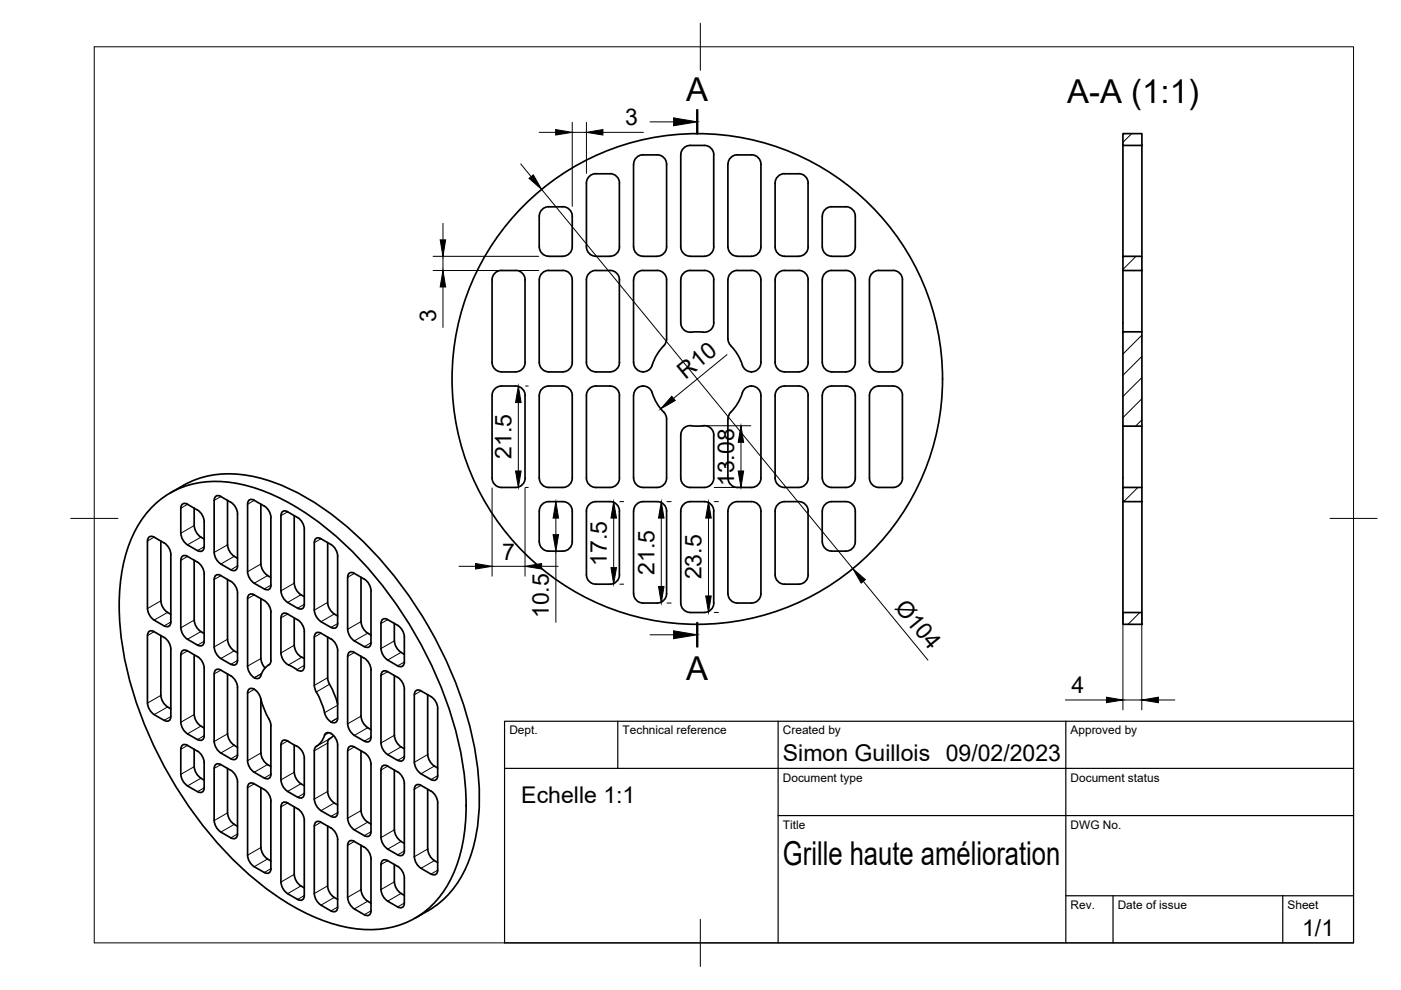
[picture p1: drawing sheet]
<svg xmlns="http://www.w3.org/2000/svg" width="297mm" height="210mm" viewBox="0 0 297 210" stroke-linecap="round" stroke-linejoin="round" font-family="sans-serif">
<!-- layer: Visible -->
<g fill="none" stroke="#000" stroke-width=".36">
<path d="M124.3 38.8v13.5a2 2 0 0 0 2 2h3a2.04 2.04 0 0 0 2-2M124.3 38.8a2 2 0 0 1 2-2h3a1.96 1.96 0 0 1 2 2M131.3 38.8v13.5M134.3 34.8v17.5M136.3 32.8h3M136.3 32.8a2 2 0 0 0-2 2M139.3 32.8a2 2 0 0 1 2 2v17.5a2 2 0 0 1-2 2M144.3 32.8v19.5a2 2 0 0 0 2 2h3M149.3 30.8h-3a2 2 0 0 0-2 2M149.3 30.8a2 2 0 0 1 2 2M151.3 32.8v19.5a2 2 0 0 1-2 2M156.3 32.8h3"/>
<path d="M156.3 32.8a2.04 2.04 0 0 0-2 2v17.5a2 2 0 0 0 2 2M159.3 32.8a2 2 0 0 1 2 2v17.5a2 2 0 0 1-2 2h-3M164.3 38.8v13.5a2.04 2.04 0 0 0 2 2h3a2 2 0 0 0 2-2M164.3 38.8a2 2 0 0 1 2-2h3a1.96 1.96 0 0 1 2 2M171.3 38.8v13.5M238.1 28.3h4v2.5h-4zM238.1 30.8v23.5M242.1 30.8v23.5M104.3 59.3v17.5a2 2 0 0 0 2 2M111.3 59.3v17.5M111.3 59.3a1.96 1.96 0 0 0-2-1.9l-3-.1a2 2 0 0 0-2 2M114.3 59.3v17.5a2 2 0 0 0 2 2"/>
<path d="M114.9 44.4l.9-.5 3.5-.1a2 2 0 0 1 2 2v6.5a2.04 2.04 0 0 1-2 2h-3a2 2 0 0 1-2-2v-6.5l.1-.5zM121.3 59.3v17.5a2 2 0 0 1-2 2M121.3 59.3a1.96 1.96 0 0 0-2-1.9l-3-.1a2 2 0 0 0-2 2M124.3 59.3v17.5a2 2 0 0 0 2 2M131.3 59.3v17.5M131.3 59.3a1.96 1.96 0 0 0-2-1.9l-3-.1a2 2 0 0 0-2 2M134.3 59.3v17.5M134.3 52.3a2 2 0 0 0 2 2h3M139.3 57.4l-3-.1a2 2 0 0 0-2 2M139.3 57.3a2 2 0 0 1 2 2M141.3 59.3v12.6l-.1 .7-.5 .7M144.3 59.3v9.1a2.09 2.09 0 0 0 2.8 2h1.5a2.11 2.11 0 0 0 2.7-2v-9.1"/>
<path d="M149.3 57.4l-3-.1a2 2 0 0 0-2 2M149.3 57.3a2 2 0 0 1 2 2M154.3 59.3v12.6l.2 .7 .4 .7M156.3 57.4l3-.1a2 2 0 0 1 2 2M156.3 57.3a2 2 0 0 0-2 2M161.3 59.3v17.5a2.01 2.01 0 0 1-1.7 2 2.01 2.01 0 0 1-2.2-1.4M164.3 59.3v17.5a2 2 0 0 0 2 2M171.3 59.3v17.5M171.3 59.3a1.96 1.96 0 0 0-2-1.9l-3-.1a2 2 0 0 0-2 2M174.3 59.3v17.5a2 2 0 0 0 2.1 2M174.9 44.4l.9-.5 3.5-.1a2 2 0 0 1 2 2v6.5a2 2 0 0 1-2 2h-2.9a2.04 2.04 0 0 1-2.1-2v-6.5l.1-.5zM181.3 59.3a1.96 1.96 0 0 0-2-1.9l-2.9-.1a2 2 0 0 0-2.1 2"/>
<path d="M181.3 59.3v17.5a2 2 0 0 1-2 2M184.3 59.3v17.5a2 2 0 0 0 2 2M186.3 57.4l3-.1a2 2 0 0 1 2 2M186.3 57.3a2 2 0 0 0-2 2M191.3 59.3v17.5a2 2 0 0 1-2 2M238.1 54.3h4v3.1h-4zM238.1 57.4v13M242.1 57.4v13M106.3 78.9h3M111.3 76.8a2 2 0 0 1-2 2M116.3 78.9h3M126.3 78.9h3"/>
<path d="M131.3 76.8a2 2 0 0 1-2 2M134.3 76.8a2 2 0 0 0 2 2M136.3 78.9h.1M140.8 73.3a11.2 11.2 0 0 0-2.7 4.6 2 2 0 0 1-1.7 .9M154.9 73.3l1.7 2.2 .8 1.9M159.3 78.9h.1M166.3 78.9h3M171.3 76.8a2 2 0 0 1-2 2M176.3 78.9h3M186.3 78.9h3M238.1 70.4h4v20h-4zM111.3 83.9v17.5"/>
<path d="M111.3 83.8a2 2 0 0 0-2-2h-3a2 2 0 0 0-2 2v17.6a2 2 0 0 0 2 1.9h3a2 2 0 0 0 2-2M114.9 82.4l.9-.5 .5-.1h3a2 2 0 0 1 2 2.1v17.4a2 2 0 0 1-2 2h-3a2.04 2.04 0 0 1-2-1.9v-17.6l.1-.5zM131.3 83.9v17.5M131.3 83.8a2 2 0 0 0-2-2h-3a2 2 0 0 0-2 2.1v17.4a2 2 0 0 0 2 2h3a2 2 0 0 0 2-2M134.3 83.9v17.5M134.3 83.8a2.01 2.01 0 0 1 1.8-1.9 2.01 2.01 0 0 1 2.2 1.4l.8 1.9 1.7 2.2M140.7 87.4l.5 .7 .1 .7v12.6a2 2 0 0 1-2 1.9M144.3 92.2a2.07 2.07 0 0 1 2.8-1.9h1.5a2.08 2.08 0 0 1 2.7 1.9M144.3 92.3v9a2 2 0 0 0 2 2h3M151.3 92.3v9a2 2 0 0 1-2 2M157.4 83.3a10.8 10.8 0 0 1-2.7 4.4l-.4 1.1v12.6a2.04 2.04 0 0 0 2 1.9M159.3 81.8h.1"/>
<path d="M159.3 81.8a2 2 0 0 0-1.9 1.5M159.3 81.8a2 2 0 0 1 2 2v17.6a2 2 0 0 1-2 1.9h-3M171.3 83.9v17.5M171.3 83.8a2 2 0 0 0-2-2h-3a2 2 0 0 0-2 2v17.6a2 2 0 0 0 2 1.9h3a2 2 0 0 0 2-2M174.9 82.4l.9-.5 .6-.1h2.9a2 2 0 0 1 2 2.1v17.4a2 2 0 0 1-2 2h-2.9a2.04 2.04 0 0 1-2.1-1.9v-17.6l.1-.5zM186.3 81.8h3a1.96 1.96 0 0 1 2 2.1v17.4a2 2 0 0 1-2 2h-3M186.3 81.8a2 2 0 0 0-2 2.1v17.4a2 2 0 0 0 2 2M238.1 90.4v12.9M242.1 90.4v12.9M32.9 106.8a19.2 19.2 0 0 1 17.1-4.3 44 44 0 0 1 19.5 9.7 85.2 85.2 0 0 1 28.6 49.6 44.3 44.3 0 0 1-1.3 21.8 19.1 19.1 0 0 1-16.2 13.4 31.4 31.4 0 0 1-18.5-4.9 72.6 72.6 0 0 1-24.3-24.6 78.9 78.9 0 0 1-12.4-36.1 35.5 35.5 0 0 1 3.8-19.8l1.1-1.8zM34.1 114.7v12.7M36.1 104.5a22 22 0 0 1 10.7-4 32.1 32.1 0 0 1 18.1 5 74.8 74.8 0 0 1 26 27.5 74.8 74.8 0 0 1 10.7 36.2 32.1 32.1 0 0 1-4.8 18.3 18.5 18.5 0 0 1-6 5.6l-2.8 1.6"/>
<path d="M38.3 107.8v5.3l.2 .9 .9 1.2 2.5 1.5M38.3 107.7a.86 .86 0 0 1 .5-.9 .86 .86 0 0 1 1 .1l2.1 1.3a3.1 3.1 0 0 1 1.4 2.4M39.8 118a.88 .88 0 0 0-1.1-.1 .88 .88 0 0 0-.4 .9l.1 14.8 .4 .9 .6 .8 2.5 1.5a.86 .86 0 0 0 1 .1 .86 .86 0 0 0 .4-1v-14.3a3.1 3.1 0 0 0-1.4-2.4l-2.1-1.2M41.2 107.8v4.1l.7 1.3 .7 .7M41.2 118.8v12.7M42.6 113.9l.7 .4M43.3 110.6v5.3a.86 .86 0 0 1-.4 .9 .86 .86 0 0 1-1-.1M45.4 106.1v11l.4 1.4 1 1.1M45.4 106.1a.86 .86 0 0 1 .4-.9 .86 .86 0 0 1 1 .1l2.1 1.2a3.1 3.1 0 0 1 1.5 2.4M48.2 106.1l.1 9.4 .4 1.4a3.7 3.7 0 0 0 1.7 1.5M50.4 109v11a.86 .86 0 0 1-.5 .9 .86 .86 0 0 1-1-.1l-2.1-1.2M52.5 106.9a.86 .86 0 0 1 .4-.9 .86 .86 0 0 1 1 .1l2.1 1.2a3.1 3.1 0 0 1 1.5 2.4"/>
<path d="M52.5 106.9v14.3M55.3 106.9v12.7M55.3 119.6l.4 1.4a3.7 3.7 0 0 0 1.7 1.4M57.4 109.8v14.3M59.6 109.3v16l.4 1.4 1 1M61 108.5l2.1 1.2M61 108.5a.86 .86 0 0 0-1-.1 .86 .86 0 0 0-.4 .9M62.4 109.3v14.3l.4 1.4a3.4 3.4 0 0 0 1.7 1.5M63.1 109.7l1 1.1 .4 1.4M64.5 112.2v15.9a.86 .86 0 0 1-.4 .9 .86 .86 0 0 1-1 0M66.6 115.1v14.3M66.6 115a.85 .85 0 0 1 .5-.9 .85 .85 0 0 1 1 .1l2.1 1.2 .7 .7a3 3 0 0 1 .7 1.8v14.3a.86 .86 0 0 1-.4 .9 .86 .86 0 0 1-1-.1l-2.1-1.2"/>
<path d="M69.5 115v12.7M114.9 106.9l.9-.5h.5h3a2 2 0 0 1 2 2v6.5a2 2 0 0 1-2 2h-3a2.04 2.04 0 0 1-2-2v-6.5l.1-.6zM131.3 108.4v13.5M131.3 108.4a2 2 0 0 0-2-2h-3a2 2 0 0 0-2 2v13.5a2 2 0 0 0 2 2h3a2 2 0 0 0 2-2M134.3 108.4v17.5M134.3 101.3a2 2 0 0 0 2 2h3M139.3 106.4h-3a2 2 0 0 0-2 2M139.3 106.4a2 2 0 0 1 2 2v17.5a2 2 0 0 1-2 2M149.3 106.4h-3a2 2 0 0 0-2 2v19.5a2 2 0 0 0 2 2h3M149.3 106.4a2 2 0 0 1 2 2v19.5a1.96 1.96 0 0 1-2 2M156.3 106.4h3a2 2 0 0 1 2 2v17.5a2 2 0 0 1-2 2h-3M156.3 106.4a2.04 2.04 0 0 0-2 2v17.5a2 2 0 0 0 2 2"/>
<path d="M171.3 108.4v13.5M171.3 108.4a2 2 0 0 0-2-2h-3a2 2 0 0 0-2 2v13.5a2 2 0 0 0 2 2h3a2 2 0 0 0 2-2M174.9 106.9l.9-.5h.5h3a2 2 0 0 1 2 2v6.5a2 2 0 0 1-2 2h-2.9a2.04 2.04 0 0 1-2.1-2v-6.5l.1-.6zM238.1 103.3h4v3.1h-4zM238.1 106.4v23.5M242.1 106.4v23.5M32.7 131.5l2.1 1.2M32.7 131.5l-1-1.1-.4-1.4v-14.3a.86 .86 0 0 1 .4-.9 .86 .86 0 0 1 1 .1l2.1 1.2a3.1 3.1 0 0 1 1.4 2.5v14.3a.86 .86 0 0 1-.4 .9 .86 .86 0 0 1-1-.1M34.1 134.7v12.7M34.1 127.4l.4 1.4a3.5 3.5 0 0 0 1.7 1.5M41.2 138.8v12.7l.4 1.4 1 1.1M41.2 131.5l.4 1.4 1 1"/>
<path d="M41.9 139.2l-2.1-1.2a.87 .87 0 0 0-1-.1 .87 .87 0 0 0-.5 .9l.1 14.8 .4 .9 .6 .8 2.5 1.5M41.9 139.2l.7 .6a3 3 0 0 1 .7 1.9v14.3a.86 .86 0 0 1-.4 .9 .86 .86 0 0 1-1-.1M42.6 133.9l.7 .4M46.8 139.6l2.1 1.2a.86 .86 0 0 0 1 .1 .86 .86 0 0 0 .5-.9M48.2 122.9l.1 12.6 .4 1.4 1 1.1M48.9 123.3l-2.1-1.3a.88 .88 0 0 0-1-.1 .88 .88 0 0 0-.4 1v14.3l.4 1.4 1 1M48.9 123.3l1 1 .5 1.4v14.3M49.7 138l.7 .4M52.5 121.2l.2 .9 .8 1.3 3 1.6a.83 .83 0 0 0 1-.9M53.9 126.1l2.5 1.5 .9 1.3 .2 .9M53.9 126.1a.86 .86 0 0 0-1-.1 .86 .86 0 0 0-.4 .9v14.3l.4 1.4 1 1.1M55.3 126.9v12.7"/>
<path d="M55.3 139.6l.4 1.3 .5 .7M57.4 129.8v10.2M59.6 131v7.4a3.1 3.1 0 0 0 1.6 2.6M61 130.2l2.1 1.2M61 127.7l2.1 1.3M61 130.2a.86 .86 0 0 0-1-.1 .86 .86 0 0 0-.4 .9M62.4 131v5.8a3.1 3.1 0 0 0 2.1 2.8M63.1 131.4l.7 .6 .7 1.4v7.9M66.6 129.3l.5 1.4 1 1.1M69.5 127.7l.4 1.4a3.6 3.6 0 0 0 1.7 1.5M69.5 135.1v8.6l.2 1a17.6 17.6 0 0 1 1.9 4.6M73.7 122.4v11"/>
<path d="M73.7 139.2v14.3M73.7 139.1a.86 .86 0 0 1 .4-.9 .86 .86 0 0 1 1 .1l2.1 1.3a3.1 3.1 0 0 1 1.5 2.4l-.1 14.8a.83 .83 0 0 1-1.4 .3M73.7 133.4l.4 1.4 1 1.1M75.1 121.6l2.1 1.2 .8 .6a3 3 0 0 1 .7 1.8v11.1a.86 .86 0 0 1-.5 .9 .86 .86 0 0 1-1-.1M75.1 135.9l2.1 1.2M75.1 121.6a.86 .86 0 0 0-1-.1 .86 .86 0 0 0-.4 .9M76.5 122.4l.1 9.4 .4 1.4a3.5 3.5 0 0 0 1.7 1.5M76.5 139.1v12.7M82.2 131.4a.88 .88 0 0 0-1-.1 .88 .88 0 0 0-.4 .9v5.3l.2 .9 .8 1.3 2.5 1.5a.86 .86 0 0 0 1 .1 .86 .86 0 0 0 .4-1v-5.3a3.1 3.1 0 0 0-1.4-2.4l-2.1-1.2M83.6 132.2v3.7M83.6 135.9l.4 1.4 1 1M85 138.3l.7 .4"/>
<path d="M134.3 125.9a2 2 0 0 0 2 2h3M238.1 129.9h4v2.5h-4zM32.7 151.5l-1-1.1-.4-1.3v-14.4a.85 .85 0 0 1 .4-.9 .85 .85 0 0 1 1 .1l2.5 1.5 .6 .8 .4 .9-.1 15.3a.83 .83 0 0 1-1.3 .3l-2.1-1.2M34.1 147.4l.4 1.4 1 1.1M35.5 149.9l.7 .4M39.8 158l2.5 1.5 .8 1.3 .2 .9-.1 5.8a.83 .83 0 0 1-1.3 .3M39.8 158a.86 .86 0 0 0-1-.1 .86 .86 0 0 0-.5 .9v5.4M41.2 158.8v3.8M42.6 154l.7 .4M46.8 142.1l2.1 1.2 .8 .6a3 3 0 0 1 .7 1.8v14.4a.86 .86 0 0 1-.5 .9 .86 .86 0 0 1-1-.1l-2.1-1.2M46.8 142.1a.87 .87 0 0 0-1-.1 .87 .87 0 0 0-.4 .9v14.3l.4 1.4 1 1M48.2 142.9l.1 12.7 .4 1.4a3.7 3.7 0 0 0 1.7 1.4"/>
<path d="M52.5 147v14.7l.4 1 .6 .8 2.5 1.4a.86 .86 0 0 0 1 .1 .86 .86 0 0 0 .5-.9M53.9 143.7h.1M53.9 146.1v.1M53.9 146.1a.86 .86 0 0 0-1-.1 .86 .86 0 0 0-.4 1M53.9 146.2l.7 .6 .5 .8a23.1 23.1 0 0 0 2.2 5.6l.2 .7M55.3 148.3v11.4M55.3 159.7l.4 1.3a3.5 3.5 0 0 0 1.7 1.5M57.4 153.9v10.2M57.5 140l-.1 .3a1.13 1.13 0 0 1-.7 .9l-.7 .7-.5 .9a1.02 1.02 0 0 1-1.2 1l-.4-.1M61.2 141l1.7 1a.89 .89 0 0 0 1.1 .2 .89 .89 0 0 0 .5-.9M62.4 158v5.7l.4 1.4a3.6 3.6 0 0 0 1.7 1.5M67.1 158.2l-.3 .4-.2 .6v10.2"/>
<path d="M69.5 157.6v10.2M70.1 155.5h.1M70.2 155.5a.96 .96 0 0 0-1.1-.1 .96 .96 0 0 0-.5 1l-.8 1.3-.7 .5M70.2 153l-.7-.6-.5-.8a21.1 21.1 0 0 0-2.2-5.6l-.2-10.9a.88 .88 0 0 1 .5-.9 .88 .88 0 0 1 1 .1l2.1 1.2a3.1 3.1 0 0 1 1.4 2.4l-.1 14.8a.84 .84 0 0 1-1.4 .3M70.2 155.5l1 1.1 .4 1.4v14.3a.86 .86 0 0 1-.4 .9 .86 .86 0 0 1-1-.1l-2.1-1.2M70.7 156l-1 .8-.2 .7M73.7 159.2v14.3M73.7 159.2a.86 .86 0 0 1 .4-.9 .86 .86 0 0 1 1 .1l2.1 1.2a3.1 3.1 0 0 1 1.5 2.4l-.1 14.8a.83 .83 0 0 1-1.4 .4l-2.1-1.2M73.7 153.5l.4 1.3 1 1.1M75.1 155.9l2.1 1.2M76.5 159.2l.1 12.7 .4 1.4a3.5 3.5 0 0 0 1.7 1.4M76.6 151.8l.4 1.4a3.7 3.7 0 0 0 1.7 1.5"/>
<path d="M83.6 143.2v12.7M83.6 155.9l.4 1.4a3.5 3.5 0 0 0 1.7 1.5M84.3 143.6l-2.1-1.2a.87 .87 0 0 0-1-.1 .87 .87 0 0 0-.4 .9v14.8l.4 .9 .6 .8 2.5 1.5M84.3 143.6l1 1.1 .4 1.4v14.3a.86 .86 0 0 1-.4 .9 .86 .86 0 0 1-1-.1M87.8 147.3v14.3M89.3 146.5l2.1 1.2M89.3 146.5a.86 .86 0 0 0-1-.1 .86 .86 0 0 0-.4 .9M90.7 147.3v12.7l.4 1.4a3.7 3.7 0 0 0 1.7 1.4M91.4 147.7l.7 .6a3 3 0 0 1 .7 1.8v14.4a.87 .87 0 0 1-.4 .9 .87 .87 0 0 1-1-.1l-2.5-1.5-.8-1.3-.2-.9M38.3 164.2l.5 1.4 1 1M39.8 166.6l2.1 1.2M41.2 162.5l.4 1.4 1 1.1"/>
<path d="M42.6 165l.7 .4M48.2 162.9v9.5M48.3 172.3l.4 1.4 1 1.1M48.9 163.3l-2.1-1.2a.86 .86 0 0 0-1-.1 .86 .86 0 0 0-.4 .9v11.1l.4 1.4 1 1M48.9 163.3l1 1.1 .5 1.4M49.7 174.8l.7 .4M50.4 165.8v11a.86 .86 0 0 1-.5 .9 .86 .86 0 0 1-1-.1l-2.1-1.2M55.3 167v12.7M55.3 179.7l.4 1.4a3.7 3.7 0 0 0 1.7 1.5M57.4 169.9v14.3M57.5 169.9l-.2-1-.9-1.2-2.5-1.5a.86 .86 0 0 0-1-.1 .86 .86 0 0 0-.4 .9v14.8l.4 .9 .6 .8 3 1.7a.83 .83 0 0 0 1-1M59.6 171.1v15.9l.4 1.4 1 1.1"/>
<path d="M61 167.8l2.1 1.2M61 170.3l2.1 1.2M61 170.2a.86 .86 0 0 0-1-.1 .86 .86 0 0 0-.4 1M61 167.8l-1-1.1-.4-1.4v-7.4a.9 .9 0 0 1 .5-1 .9 .9 0 0 1 1.1 .3l.3 .2a5.6 5.6 0 0 1 2.7 2.2l.3 1.2-.1 7.9a.83 .83 0 0 1-1.3 .3M62.4 171.1v14.3l.4 1.4a3.4 3.4 0 0 0 1.7 1.4M63.1 171.5l1 1 .4 1.4M64.5 173.9v16a.86 .86 0 0 1-.4 .9 .86 .86 0 0 1-1-.1M66.6 169.4l.5 1.4 1 1.1M66.9 174.3l.7-.1 2.6 1.4 .7 .6 .6 1.3 .1 14.8a.87 .87 0 0 1-.4 .9 .87 .87 0 0 1-1-.1l-2.5-1.5-.6-.8-.4-.9-.1-14.8zM69.5 167.8l.4 1.4a3.6 3.6 0 0 0 1.7 1.5M69.5 175.1v12.7l.4 1.4a3.4 3.4 0 0 0 1.7 1.5M73.7 179.2v11.1"/>
<path d="M73.7 179.2a.85 .85 0 0 1 .4-.9 .85 .85 0 0 1 1 .1l2.5 1.5 .6 .8 .4 .9v12a.83 .83 0 0 1-1.4 .3l-2.4-1.5-.9-1.2-.2-.9M73.7 173.5l.4 1.4 1 1M76.5 179.2l.1 9.4 .4 1.4a3.5 3.5 0 0 0 1.7 1.5M82.2 162.4l2.5 1.5 .6 .8 .4 .9v15.3a.83 .83 0 0 1-1.4 .3l-2.1-1.2M82.2 162.4a.86 .86 0 0 0-1-.1 .86 .86 0 0 0-.4 1v14.3l.4 1.4 1 1M83.6 163.3v12.7M83.6 175.9l.4 1.4 1 1.1M85 178.4l.7 .4M87.8 167.3v14.3M89.3 166.5l2.1 1.2M89.3 166.5a.86 .86 0 0 0-1-.1 .86 .86 0 0 0-.4 .9M90.7 167.3v12.7l.4 1.4 1 1.1"/>
<path d="M91.4 167.7l1 1.1 .4 1.4v14.3M61 189.5l2.1 1.2M83.6 183.3v3.7M83.6 187l.4 1.4a3.5 3.5 0 0 0 1.7 1.4M84.3 183.7l.7 .6a3 3 0 0 1 .7 1.9v5.3a.86 .86 0 0 1-.4 .9 .86 .86 0 0 1-1-.1l-2.5-1.5-.8-1.3-.2-.9v-5.3a.88 .88 0 0 1 .4-.9 .88 .88 0 0 1 1 .1l2.1 1.2M87.9 181.6l.2 1 .8 1.2 2.5 1.5a.86 .86 0 0 0 1 .1 .86 .86 0 0 0 .4-.9M92.1 182.5l.7 .4"/>
<circle cx="147.8" cy="80.4" r="52"/>
</g>
<!-- layer: Visible Narrow -->
<g fill="none" stroke="#000" stroke-width=".21">
<path d="M32.7 113.9l-1.4 .8M39.8 118l-1.5 .8M39.8 106.9l-1.5 .9M41.2 111.4l-2.9 1.7M42.6 113.9l-2.8 1.6M43.3 115.9l-1.4 .8M46.8 105.3l-1.4 .8M48.2 115.5l-2.8 1.6M49.7 118l-2.9 1.6M50.4 120l-1.5 .8M53.9 106.1l-1.4 .8M55.3 119.6l-2.8 1.6"/>
<path d="M61 108.5l-1.4 .8M68.1 114.2l-1.5 .9M32.7 133.9l-1.4 .9M34.1 127.4l-2.8 1.6M35.5 129.9l-2.8 1.6M36.2 131.9l-1.4 .8M39.8 138l-1.5 .8M41.2 131.5l-2.9 1.6M42.6 133.9l-2.8 1.6M43.3 136l-1.4 .8M46.8 122l-1.4 .9M48.2 135.5l-2.8 1.7"/>
<path d="M49.7 138l-2.9 1.6M53.9 126.1l-1.4 .8M55.3 139.6l-2.8 1.6M56.7 122l-2.8 1.7M57.4 124.1l-1.4 .8M61 130.2l-1.4 .8M62.4 136.8l-2.8 1.6M62.4 123.6l-2.8 1.7M63.8 126.1l-2.8 1.6M64 139.4l-2.8 1.6M64.5 128.1l-1.4 .9M68.1 134.3l-1.5 .8"/>
<path d="M69.5 127.7l-2.9 1.7M70.9 130.2l-2.8 1.6M71.6 132.2l-1.4 .8M75.1 121.6l-1.4 .8M75.1 138.3l-1.4 .9M76.5 131.8l-2.8 1.6M78 134.3l-2.9 1.6M78.7 136.3l-1.5 .8M82.2 131.4l-1.4 .8M83.6 135.9l-2.8 1.6M85 138.3l-2.8 1.6M34.1 147.4l-2.8 1.7"/>
<path d="M35.5 149.9l-2.8 1.6M36.2 151.9l-1.4 .8M39.8 158l-1.5 .9M41.2 151.5l-2.9 1.6M42.6 154l-2.8 1.6M43.3 156l-1.4 .8M46.8 142.1l-1.4 .8M48.2 155.6l-2.8 1.6M49.7 158l-2.9 1.7M50.4 140l-1.5 .9M53.9 146.1l-1.4 .9M55.3 159.7l-2.8 1.6"/>
<path d="M55.5 142.8l-1.6 .9 1.6-.9M61 157.1l-1.4 .8M64.5 141.1l-1.6 .9M69.5 143.7l-2.9 1.6M69.5 157.6l-2.9 1.6M69.7 155.4l-.9 .5M69.9 145.1l-2.9 1.6M69.9 156.6l-2.9 1.7M70.1 153l1.5-.8-1.4 .9M71.6 149.5l-2.8 1.6M75.1 158.4l-1.4 .8M76.5 151.8l-2.8 1.7"/>
<path d="M78 154.3l-2.9 1.6M78.7 156.3l-1.5 .8M82.2 142.4l-1.4 .8M83.6 155.9l-2.8 1.6M85 158.4l-2.8 1.6M85.7 140.4l-1.4 .8M89.3 146.5l-1.5 .8M90.7 160l-2.9 1.6M41.2 162.6l-2.9 1.6M42.6 165l-2.8 1.6M43.3 167l-1.4 .8M46.8 162.1l-1.4 .8"/>
<path d="M48.2 172.4l-2.8 1.6M49.7 174.8l-2.9 1.6M50.4 176.8l-1.5 .8M50.4 160.1l-1.5 .8M53.9 166.2l-1.4 .8M55.3 179.7l-2.8 1.6M56.7 162.1l-2.8 1.6M57.4 164.1l-1.4 .9M61 170.3l-1.4 .8M62.4 163.7l-2.8 1.6M63.8 166.2l-2.8 1.6M64.5 168.2l-1.4 .8"/>
<path d="M68.1 174.3l-1.5 .8M69.5 167.8l-2.9 1.6M70.9 170.3l-2.8 1.6M71.6 172.3l-1.4 .8M75.1 178.4l-1.4 .8M76.5 171.9l-2.8 1.6M78 174.3l-2.9 1.7M78.7 176.4l-1.5 .8M82.2 162.4l-1.4 .9M83.6 176l-2.8 1.6M85 178.4l-2.8 1.6M85.7 160.4l-1.4 .8"/>
<path d="M89.3 166.5l-1.5 .8M92.1 162.4l-2.8 1.7M92.8 164.5l-1.4 .8M56.7 182.1l-2.8 1.7M57.4 184.2l-1.4 .8M62.4 185.4l-2.8 1.6M63.8 187.8l-2.8 1.7M64.5 189.9l-1.4 .8M69.5 187.8l-2.9 1.7M70.9 190.3l-2.8 1.6M71.6 192.3l-1.4 .8M76.5 188.6l-2.8 1.7"/>
<path d="M78 191.1l-2.9 1.6M78.7 193.1l-1.5 .8M82.2 182.5l-1.4 .8M83.6 187l-2.8 1.6M85 189.4l-2.8 1.7M85.7 191.5l-1.4 .8M85.7 180.4l-1.4 .8M90.7 180l-2.9 1.6M92.1 182.5l-2.8 1.6M92.8 184.5l-1.4 .8"/>
</g>
<!-- layer: BORDER -->
<path d="M20 9.9h267v190h-267zM148.5 4.9v10M15 109.9h10M282 109.9h10M148.5 194.9v10" fill="none" stroke="#000" stroke-width=".21"/>
<!-- layer: TITLEBLOCK -->
<path d="M107 152.9h180v47h-180zM131 152.9v10M165 152.9v47M226 152.9v47M107 162.9h180M165 172.9h122M226 189.9h61M236 189.9v10M272 189.9v10" fill="none" stroke="#000" stroke-width=".25"/>
<!-- layer: Hatching -->
<path d="M239.9 28.4l-1.8 1.8M242.1 30.7l-.2 .2M240.9 54.3l-2.8 2.8M238.3 70.4l-.2 .2M242.1 71.1l-4 4M242.1 75.6l-4 4M242.1 80.1l-4 4M242.1 84.6l-4 4M242.1 89l-1.3 1.4M241.3 103.3l-3 3.1M241.7 129.9l-2.5 2.4" fill="none" stroke="#000" stroke-width=".21"/>
<!-- layer: Section Lines -->
<path d="M147.8 23.3v5M147.8 132.1v5" fill="none" stroke="#000" stroke-width=".51"/>
<path d="M137.8 25.8h5M137.8 134.6h5" fill="none" stroke="#000" stroke-width=".21"/>
<path d="M142.8 25l5 .8-5 .9zM142.8 133.7l5 .9-5 .8z" fill="#000" stroke="#000" stroke-width=".21"/>
<!-- layer: FD_Dimensions -->
<g fill="none" stroke="#000" stroke-width=".21">
<path d="M110.4 34.7l2.2 2.8M114.3 28.1h3.5M121.3 25.9v17.8M121.3 28.1h3M124.3 25.9v10.9M127.8 28.1h8.6M91.8 54.3h22.4M91.8 57.4h22.4M93.9 47.4v3.5M93.9 54.3v3.1M114.8 40.1l66 80.5M93.9 60.8v8.6"/>
<path d="M154.1 75.2l-11.3 9.3M109.9 85.4v14.5M111.4 81.8h.6M148.7 90.3h10.5M157.1 93.8v6.1M104.3 103.5v18.7M111.3 103.5v18.7M111.4 103.3h.6M117.9 109.8v3.6M117.9 116.9v15M130.1 109.8v10.5M131.4 106.4h.8"/>
<path d="M140.2 109.8v14.5M141.4 106.4h.9M150.2 109.8v16.6M151.4 106.4h.9M151.4 103.3h7.8M97.3 120.1h3.5M104.3 120.1h7M114.8 120.1h3.5M131.4 123.9h.8M141.4 127.9h.9M151.4 129.9h.9M183 123.2l13.7 16.8"/>
<path d="M238.1 130v20.5M242.1 130v20.5M225.9 148.4h8.7M238.1 148.4h4M245.6 148.4h3.5"/>
</g>
<g fill="#000" stroke="#000" stroke-width=".21">
<path d="M112.2 37.8l.9-.7 1.7 3zM117.8 27.5l3.5 .6-3.5 .5zM124.3 28.1l3.5-.6v1.1zM93.3 50.9h1.2l-.6 3.4zM93.9 57.4l.6 3.4h-1.2zM109.9 81.8l.6 3.6h-1.2zM109.3 99.9h1.2l-.6 3.4zM142.4 84l.8 .9-3.1 1.8zM156.5 99.9h1.2l-.6 3.4zM157.1 90.3l.6 3.5h-1.2zM100.8 119.5l3.5 .6-3.5 .5zM111.3 120.1l3.5-.6v1.1z"/>
<path d="M117.9 106.4l.5 3.4h-1.1zM117.3 113.4h1.1l-.5 3.5zM130.1 106.4l.6 3.4h-1.2zM140.2 106.4l.6 3.4h-1.2zM150.2 106.4l.6 3.4h-1.2zM129.5 120.3h1.2l-.6 3.6zM139.6 124.3h1.2l-.6 3.6zM149.6 126.4h1.2l-.6 3.5zM180.8 120.6l2.7 2.3-.9 .7zM234.6 147.8l3.5 .6-3.5 .6zM242.1 148.4l3.5-.6v1.2z"/>
</g>
<g font-size="7">
<text x="145.5" y="21.3">A</text>
<text x="226.2" y="21.9">A-A (1:1)</text>
<text x="145.5" y="144.1">A</text>
<text x="166" y="183.4">Grille haute amélioration</text>
</g>
<g font-size="4.9">
<text x="132.5" y="26.6">3</text>
<text x="92.5" y="68.3" transform="rotate(-90 92.5 68.3)">3</text>
<text x="145.4" y="80.5" transform="rotate(-39 145.4 80.5)">R10</text>
<text x="108.4" y="97.3" transform="rotate(-90 108.4 97.3)">21.5</text>
<text x="155.6" y="103.1" transform="rotate(-90 155.6 103.1)">13.08</text>
<text x="106.5" y="118.7">7</text>
<text x="128.7" y="120" transform="rotate(-90 128.7 120)">17.5</text>
<text x="138.7" y="121.8" transform="rotate(-90 138.7 121.8)">21.5</text>
<text x="148.8" y="122.8" transform="rotate(-90 148.8 122.8)">23.5</text>
<text x="116.4" y="131.1" transform="rotate(-90 116.4 131.1)">10.5</text>
<text x="189.6" y="128.8" transform="rotate(51 189.6 128.8)">Ø104</text>
<text x="227.2" y="147">4</text>
<text x="166" y="161.4">Simon Guillois 09/02/2023</text>
<text x="110.5" y="170.3">Echelle 1:1</text>
<text x="276.1" y="198.6">1/1</text>
</g>
<g font-size="2.5">
<text x="108" y="155.7">Dept.</text>
<text x="132" y="155.7">Technical reference</text>
<text x="166" y="155.7">Created by</text>
<text x="227" y="155.7">Approved by</text>
<text x="166" y="165.7">Document type</text>
<text x="227" y="165.7">Document status</text>
<text x="166" y="175.7">Title</text>
<text x="227" y="175.7">DWG No.</text>
<text x="227" y="192.7">Rev.</text>
<text x="237" y="192.7">Date of issue</text>
<text x="273" y="192.7">Sheet</text>
</g>
</svg>
